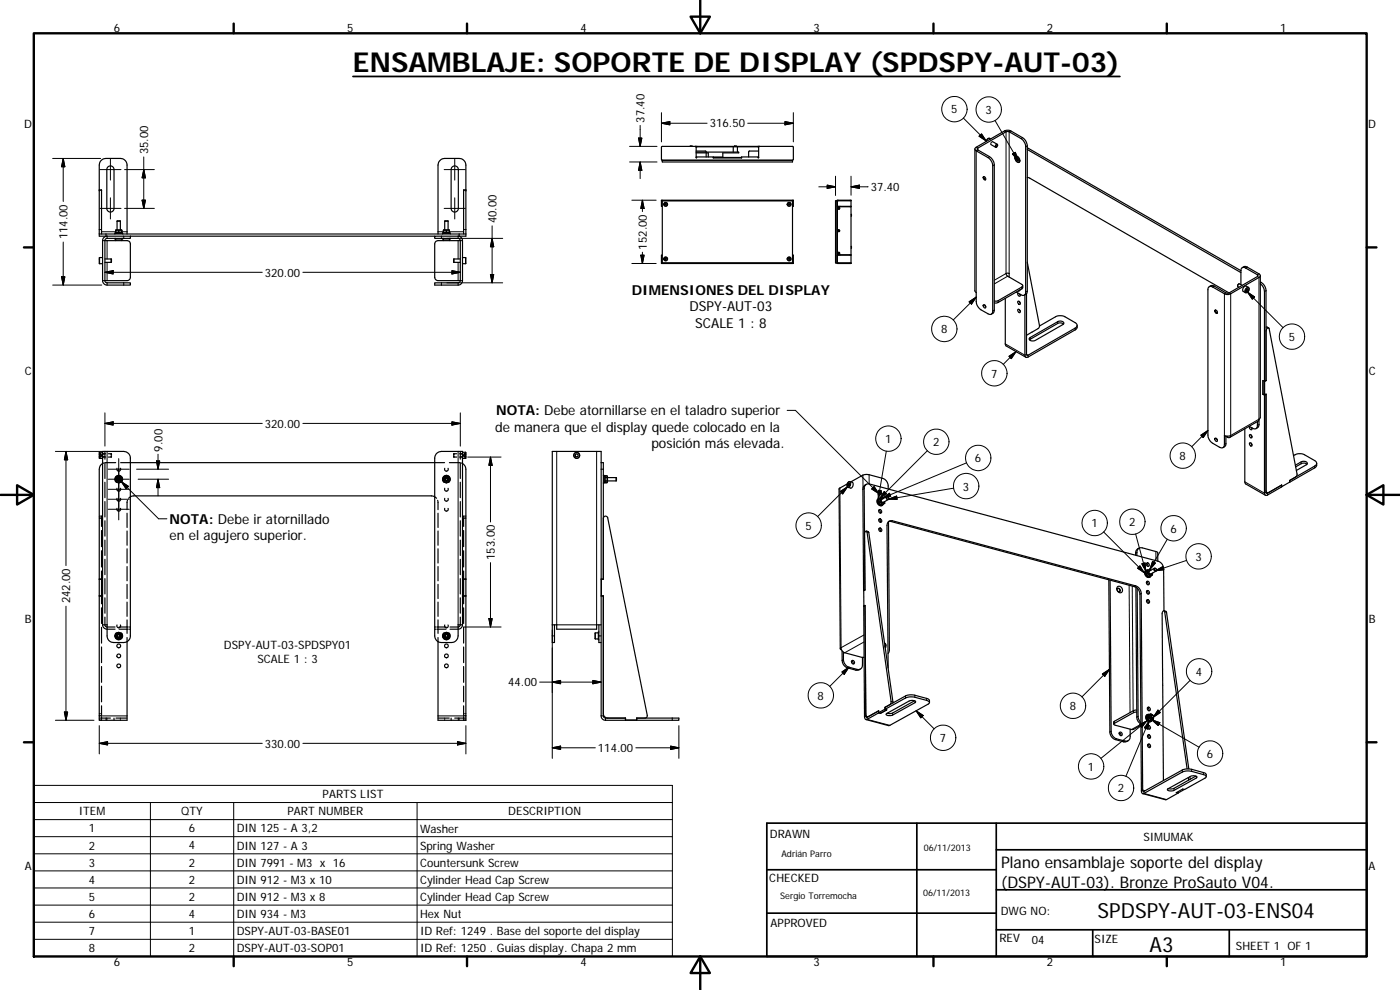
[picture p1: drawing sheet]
<svg xmlns="http://www.w3.org/2000/svg" width="420mm" height="297mm" viewBox="0 0 420 297" stroke-linecap="round" stroke-linejoin="round" font-family="sans-serif">
<g fill="none" stroke="#000" stroke-width=".36">
<path d="M29.8 57h.7v13.2M32.5 50a1.08 1.08 0 0 1 1.1-.1 1.08 1.08 0 0 1 .6 1v11.6a1.08 1.08 0 0 1-1.1 1.1 1.08 1.08 0 0 1-1-1.1v-11.6zM135.6 50.2a1.08 1.08 0 0 1 1.2-.4 1.08 1.08 0 0 1 .8 1.1v11.6a1.08 1.08 0 0 1-1.1 1.1 1.08 1.08 0 0 1-1.1-1.1v-11.6zM139.8 57h-.7v13.2M198.8 48.1h39v.5h-39zM207.2 43.9h.5M208.7 43.9l.2 .3v3.2l.2-.3M208.9 43.9h-10.2l-.2 4 .3 .2h39M208.9 43.9v.1M208.9 43.9h18.8M208.9 47.2h.2M208.9 44h18.8"/>
<path d="M208.9 45.3h2.9l.1 .3M208.9 45.6h12.8v.3h-4.8v1.2h-8M208.9 45.9h3.7v1.2M211.9 45.9v1.2M214.1 47.2h8.5M220.1 44v1.6M220.4 43.9h.5M221.3 44v1.6M227.6 47.2h.1M227.7 43.9h.1M227.7 44h.1M227.7 43.9v.1"/>
<path d="M227.7 45.3h-2.9l-.1 1.8M227.7 47.1h-5.1v.3h-8.5v-.3M227.7 43.9h10.2l.2 3.9-.3 .3M227.9 43.9l-.2 .3v3.2l-.1-.3M292.6 44.7v42.5l.4 .6v2.7a3.2 3.2 0 0 0 1.4 2.4l2.1 1.2a.86 .86 0 0 0 1 .2 .86 .86 0 0 0 .4-1v-43.6a3 3 0 0 0-1.4-2.4l-3.5-2a.56 .56 0 0 1-.4-.6 .56 .56 0 0 1 .4-.5l8.9-5.1 1.4 .2 3.6 2a3 3 0 0 1 1.4 2.5v43.6l-.1 .6-.8 .6M295.1 53a.55 .55 0 0 1 .6 .3 .55 .55 0 0 1-.1 .7 .73 .73 0 0 1-.5-1zM295.2 53a.68 .68 0 0 0 .5 .9l-.5-.9M297.3 41.7a.83 .83 0 0 0-1-.1 .83 .83 0 0 0-.4 .9M297.4 43.4l1.4 .8M297.9 42.5l1.4 .8M299.1 43.5l.1-.1a.33 .33 0 0 1 .1 .5 .33 .33 0 0 1-.5 0zM299.4 43.6v-.2a.41 .41 0 0 0-.6 .2 .41 .41 0 0 0 .2 .6l.1-.1"/>
<path d="M304.7 47.1a.91 .91 0 0 1 1.1 .4 .91 .91 0 0 1-.2 1.2 1.26 1.26 0 0 1-.9-1.6zM304.8 46.9a1.11 1.11 0 0 1 1.1 .6 1.11 1.11 0 0 1-.2 1.2 1.31 1.31 0 0 1-.9-1.8zM305.1 47.9v-.4h.2l.2 .3v.3h-.2M305.1 47.9l.2 .2M305.3 47.7l.2 .2M305.3 47.7l-.2 .2M305.4 47.6l-.1 .1M305.4 47h-.5M305.5 48l-.2 .1M306.1 48.2l-.3 .4M308.3 53.3l.7 .1 59.8 34.5M308.3 44.3l64.1 36.9"/>
<path d="M308.3 44.9l64.1 36.9M29.8 70.2v.7h9.3M29.8 70.2h110M30.8 77.3l-1 .1v1.7h1M31.5 72.2v12M31.5 77.7h1.8M31.5 78.7h1.8M31.5 72.2h6.6l.7 .2 .3 .8v10l-.2 .6-.8 .4h-6.6M32.1 70.9a1.37 1.37 0 0 0-1.3 1.3v12a1.37 1.37 0 0 0 1.3 1.3h7v-.6h-7l-.4-.2-.2-.5M33.3 77.7v1M34.5 70.2v-.2h2.3v.2M34.5 71.5v.2h2.3v-.2"/>
<path d="M34.7 71.5h1.9M34.7 71.7v.5M34.7 69.1h1.9M34.7 69.7l.2 .1M34.7 69.1h.1M34.7 69.6h.9M34.7 69.7h.1M34.7 69.1v.5M34.7 69.1h.9M35.1 66.4v2.6M35.1 66.4h1M35.6 69.1h1"/>
<path d="M35.6 69.6h1M35.6 69.1v.5M36.1 66.4v2.6M36.6 71.7v.5M36.6 69.7l-.2 .1M36.6 69.1h.1M36.6 69.6h.1M36.6 69.1v.5M36.6 70v-.2h-2v.2M38.1 70.2v-20.7a2 2 0 0 0-2-2h-4.3a2 2 0 0 0-2 2v20.7M39.1 70.9v.6h-7l-.4 .2-.2 .5M39.1 70.9h91.4"/>
<path d="M131.5 70.2v-20.7a2.05 2.05 0 0 1 2-2h4.3a2.04 2.04 0 0 1 2 2v20.7M132.8 70.2v-.2h2.3v.2M132.8 71.5v.2h2.3v-.2M133.1 69.6h.9M133.1 69.7h.1M133.1 69.1v.5M133.1 71.7v.5M133.1 69.1h1.8M133.1 69.7l.1 .1M133.1 69.1h.9M133.1 71.5h1.8M133.1 69.1h.1"/>
<path d="M133.5 66.4h1M133.5 66.4v2.6M134 69.1h.9M134 69.6h.9M134 69.1v.5M134.5 66.4v2.6M134.9 69.1h.1M134.9 69.6h.1M134.9 69.1v.5M134.9 71.7v.5M134.9 69.7l-.2 .1M135 70v-.2h-2.1v.2"/>
<path d="M136.2 77.7v1M136.2 77.7h1.9M136.2 78.7h1.9M137.5 70.9a1.34 1.34 0 0 1 1.3 1.3v12a1.34 1.34 0 0 1-1.3 1.3h-7v-.6h7l.4-.2 .2-.5M138.1 72.2h-6.6l-.7 .2-.3 .8v10l.2 .6 .8 .4h6.6M138.1 72.2v12M138.8 77.3l1 .1v1.7h-1M139.8 70.2v.7h-9.3v.6h7l.4 .2 .2 .5M198.5 60.2h.3M198.8 61.9h-.3v-1.8h39.6v1.8h-.3M198.8 76.6h-.3v2.3h.3M198.8 78.9h39"/>
<path d="M198.8 60.2h.1M198.8 78.9h.1M198.8 60.2h39M198.8 60.2v18.7h39M199.6 61.2l.3 .2-.1 .1zM199.6 77.6l.2-.1 .1 .3-.1 .1zM236.7 77.6l.1-.1 .2 .3-.2 .1zM236.7 61.2l.3 .2-.2 .1zM237.8 78.9h.3M237.8 76.6h.3v2.5h-39.6l.3-.2M237.8 60.2h.3M237.8 60.2v18.7"/>
<path d="M250.8 60.2h.5v18.7h-.5zM251.3 60.2h.2M251.3 61.9h4.1M251.3 78.9h.2M251.3 76.6h4.1M251.3 60.2v18.7M251.3 60.2h.1M251.3 76.2l.1 .2h4M251.3 61.9v.2M251.3 76.3v.3M251.4 69.2h.1M251.5 69.2a.27 .27 0 0 1 .4-.2 .27 .27 0 0 1 0 .5 .27 .27 0 0 1-.4-.2l-.1-.1"/>
<path d="M251.5 69.2h.1M251.5 69.2h-.1M251.5 60.2h3.9M251.5 78.9h3.9M251.7 62.4l.1 .2zM251.7 69.2l.1 .1zM251.7 75.9l.1 .2zM252.1 61.9v.1M252.1 76.4v.2M255.3 61.9v.1M255.3 76.4v.2M255.4 61.9v14.7"/>
<path d="M255.4 61.9v-1.8h-4.1v18.8M255.4 76.6v2.5h-4.1l.2-.2M255.4 64.3v.5M255.4 73.9v.5M255.4 62h-3.8l-.3 .3M308.3 78.7l3.7 19.2-.4 .6-3.5 2.1M295.1 91.5a.55 .55 0 0 1 .6 .3 .55 .55 0 0 1-.1 .6 .75 .75 0 0 1-.5-.9zM295.5 91.5l.4 .6M301.7 89.5v13.9l.3 .4 5.9 3.4M302.9 83.2v-1.1a.49 .49 0 0 0-.8-.1 .49 .49 0 0 0 .2 .8l4.5 2.6 .1 .5-7.5 4.4h-1M305 87.6l1.4 .9a.86 .86 0 0 0 1 0 .86 .86 0 0 0 .4-.9v-43.6a3.1 3.1 0 0 0-1.4-2.4l-3.5-2.1h-.7l-8.9 5.1v.3l3.7 2.1a3.1 3.1 0 0 1 1.4 2.5v43.6l-.2 .6-.7 .6M305.4 90.5a.5 .5 0 0 1 .7 .2 .5 .5 0 0 1-.2 .7l-.3-.3z"/>
<path d="M305.5 87.9a.5 .5 0 0 0 0 .7 .5 .5 0 0 0 .7 0l-.1-.3M305.5 92.8h.3a.47 .47 0 0 1 .5 .5 .47 .47 0 0 1-.5 .5l-.4-.6zM305.9 90.4l.3 .6M305.9 92.9l.3 .6M306 88.2l.2 .3M306 87l-.5 .4M306.1 87l-.3 .3M306.9 85.7v.7l-.2 .3-7.3 4.1h-1M307.6 88.5v18.1a.59 .59 0 0 0 .3 .6 .59 .59 0 0 0 .6-.1l14.4-8.3 .3-.5 .1-.7M308.1 88.1l.1 18.5 14.5-8.2a.85 .85 0 0 0 .6-.8 .85 .85 0 0 0-.6-.8l-3.1-1.8a3.2 3.2 0 0 0-2.8 0l-4.8 2.8M319.2 97.2l-.7-.3-.9 .1-8.6 5M364.7 93.1a.54 .54 0 0 1 .6 .3 .54 .54 0 0 1-.2 .6l-.5-.5z"/>
<path d="M364.7 93.1l.5 .9M364.8 93l.1 .7 .4 .3M371.8 85.2l-.4 .6M372.4 81.2a.85 .85 0 0 1 .4-.9 .85 .85 0 0 1 1 .1l3.6 2 .1 .5-8.9 5.1-.7-.1-3.7-2.2h-.6l-.7 .3M372.4 81.2v4.2M372.8 85.6l-.8-.4a.53 .53 0 0 0-.6 .4 .53 .53 0 0 0 .4 .6M372.8 80.3l1.1-.4 3.9 2.3a.56 .56 0 0 1 .4 .5 .56 .56 0 0 1-.4 .5l-8.5 4.9a2.02 2.02 0 0 1-1.8 0l-3.6-2a.87 .87 0 0 0-1-.1 .87 .87 0 0 0-.4 .9v43.6a3.1 3.1 0 0 0 1.4 2.5l2.1 1.2a.88 .88 0 0 0 1.1 .1 .88 .88 0 0 0 .4-.9v-2.7l.9 .2 .9-.2a.6 .6 0 0 1-.2 .6 .6 .6 0 0 1-.7-.1l-.5-.3M374.3 86.7v.2M374.3 86.7h.3v.4l-.3 .3h-.3zM374.3 86.9l-.3 .3 .3 .2M374.3 86.9l.3 .2M378.2 82.7v42.5l-.4 .6"/>
<path d="M378.2 85.1a3.2 3.2 0 0 1 1.3 2.4v60.5a.57 .57 0 0 0 .3 .6 .57 .57 0 0 0 .6-.1l4.2-2.4v-.6l-4.2 2.5-.4-.2v-29.5M378.2 84.6a3.1 3.1 0 0 1 1.8 2.6v27M380 98.2l.8 .2M380 99.3a.59 .59 0 0 1 .2-.7 .59 .59 0 0 1 .7 0l8.4 43.8-.4 .6-1.9 1.2v.5M309 101.4l8.4-4.9a1.08 1.08 0 0 1 1.8 .7l-8.5 4.9a1.04 1.04 0 0 1-1.1 .3 1.04 1.04 0 0 1-.7-.9zM379 118.3l.5 .3M379 118.3l.5 .2M379.5 114.4l-.5-.2v4.1M379.5 114.4h.1M379.9 118.3l-.4 .3M379.9 114.2h.1M380 114.2l-.5 .2"/>
<path d="M380 118.3l-.5 .2M29.8 136.4h.2M29.8 136.1h.2M29.8 137.1h.2M29.8 136.9h.2M30.1 136.4l.2 .1M30.1 136.1h.1M30.1 137.1h.1M30.1 136.9h.1M30.2 136.1l.1 .2M30.2 136.1l.1 .1M30.2 136.9h.1"/>
<path d="M30.3 136.7l-.1 .2M30.3 136.3l-.1 .1M30.3 137l-.1 .1M30.3 136.9l-.1 .2M30.4 136.5v.3M30.8 135.7l-1 .1v1.7h1M30.8 135.4h6.3a2.05 2.05 0 0 1 2 2.1v53.3a2 2 0 0 1-2 2h-2.9a1.97 1.97 0 0 1-2.1-2v-3.3h-1.3zM30.8 136.1h.1M30.8 137h.2M31.1 138.9l-.8 .6-.5 1.3v75.3h8.3v-24.8M31.3 137h.2M31.5 135.4v2.4"/>
<path d="M31.5 138.9v4.7M31.7 136.1l-.9 .1M31.7 137.1l-.9 .1M32.5 136.1h.8M32.5 137.1h.8M33.3 136.1v.4M33.3 136.8v.3M33.3 136.1l.1 .1M33.4 137.1h-.1M33.4 136.2l.1 .3M33.5 136.8l-.1 .3M34.7 138.8h-3.3"/>
<path d="M36.2 138.8h97.2M130.9 136.2l.9-.6 .7-.2h6.3v52.1h-1.3v3.3a2.05 2.05 0 0 1-2 2h-3a2 2 0 0 1-2-2v-53.3zM134.9 138.8h3.2M136.1 136.8l.1 .3M136.2 136.2l-.1 .3M136.2 137.1h.1M136.2 136.8v.3M136.2 136.1v.4M136.2 136.1v.1M136.2 136.1h.9M136.2 137.1h.9M137.9 136.1l.9 .1"/>
<path d="M137.9 137.1h.9M138.1 135.4v2.4M138.1 138.9v4.7M138.1 137h.3M138.5 138.9l1 .9 .3 1v75.3h-8.3v-24.8M138.6 137h.2M138.8 135.7l1 .1v1.7h-1M139.2 136.5v.3M139.3 136.9l.1 .2M139.3 137l.1 .1M139.3 136.7l.1 .2M139.3 136.3l.1 .1"/>
<path d="M139.4 136.9h-.1M139.4 136.4l-.1 .1M139.4 136.1l-.1 .1M139.4 137.1h.1M139.4 136.9h.1M139.4 136.4h.1M139.4 136.1h.1M139.4 136.1l-.1 .2M139.7 137.1h.1M139.7 136.9h.1M139.7 136.4h.1M139.7 136.1h.1"/>
<path d="M172.7 136.4l.4-.3 .4 .3v.5l-.4 .2-.4-.2zM180.4 138.8v-3.4h-14.7v57.4h.7v-5.3M180.4 138.8h.7v35h-.6v5h.6v36l.2 .5 .4 .2h6v.6M180.4 138.8v76a1.3 1.3 0 0 0 1.3 1.3h6M364.7 131.5a.54 .54 0 0 1 .6 .3 .54 .54 0 0 1-.2 .7 .73 .73 0 0 1-.4-1zM365.1 131.6l.3 .5M367.9 130.8v2.8l-.8 .7M373.6 128.7v16.1l.3 .4 5.9 3.4M375 130.4a.54 .54 0 0 1 .7 .3 .54 .54 0 0 1-.2 .7 .7 .7 0 0 1-.5-1zM375 132.9a.55 .55 0 0 1 .7 .3 .55 .55 0 0 1-.2 .7 .75 .75 0 0 1-.5-1zM375 128a.58 .58 0 0 0 .1 .6 .58 .58 0 0 0 .6 .2v-.5M375.4 130.5l.3 .5"/>
<path d="M375.4 132.9l.3 .6M375.5 128.2l.2 .4M377.4 126.5v1.2a.87 .87 0 0 1-.4 .9 .87 .87 0 0 1-1-.1l-1.1-.6M377.8 125.8v1.9l-.2 .5-.7 .4M377.8 125.8l-.3 .6-8.4 4.9M388.2 136.7a3.3 3.3 0 0 1 3.3-.3l3.1 1.8a.87 .87 0 0 1 .6 .8 .87 .87 0 0 1-.6 .8l-7.6 4.4v.5M388.8 139.6l1.9-1.1a1.01 1.01 0 0 1 1.6 .7l-3.2 2M392.2 139.3a1.52 1.52 0 0 0-1.7-.2l-1.7 1M395.1 139v.7l-.3 .6-7.8 4.4M29.8 154.9h.2M30.2 154.9h.3v.2M30.5 155.3v2.6"/>
<path d="M30.5 159.2v4.8M31.5 144.7v4.6M31.5 150.5v4.6M31.5 156.3v4.6M34.6 143.8h.1M34.6 143.9h.1M34.6 143.8a1.04 1.04 0 0 0 .7 1 1.04 1.04 0 0 0 1.2-.4M34.6 143.7h.1M34.6 143.7v.1M34.6 144h.2M34.7 143.8a.92 .92 0 0 0 .6 .9 .92 .92 0 0 0 1.1-.4M34.7 144v.3l.3 .2"/>
<path d="M34.8 143.2a1.05 1.05 0 0 1 1.5-.2 1.05 1.05 0 0 1 0 1.6 1.05 1.05 0 0 1-1.5-.2M34.9 143.9h.2M34.9 143.8h.2M34.9 143.7h.2M34.9 144h.2M35 144.7a1.16 1.16 0 0 1-.2-1.7 1.16 1.16 0 0 1 1.7 0 1.16 1.16 0 0 1-.2 1.7M35 143.1l-.3 .2v.3M35.1 152.5a.56 .56 0 0 0 .5 .9 .56 .56 0 0 0 .5-.9M35.1 140.5a.58 .58 0 0 0 .5 .9 .58 .58 0 0 0 .5-.9M35.1 146.5a.58 .58 0 0 0 .5 .9 .58 .58 0 0 0 .5-.9M35.1 149.5a.57 .57 0 0 0 .5 .9 .57 .57 0 0 0 .5-.9M35.2 144a.5 .5 0 0 1 .4-.7 .5 .5 0 0 1 .5 .7"/>
<path d="M35.3 143.6v.4l.3 .2 .4-.2v-.4M35.3 143.6a.41 .41 0 0 0 .3 .6 .41 .41 0 0 0 .4-.6M35.4 143.4a.39 .39 0 0 1 .6 .4 .39 .39 0 0 1-.6 .3M35.9 143.4a.49 .49 0 0 0-.8 .4 .49 .49 0 0 0 .8 .4M36 142.9l-.4-.2-.3 .2M36 144.7l-.4 .1-.3-.1M36 143.6l-.4-.2-.3 .2M36.1 143.5a.52 .52 0 0 1-.5 .8 .52 .52 0 0 1-.4-.8M36.2 143.1l.4 .2v.3M36.3 144.2a.75 .75 0 0 0-.7-1.2 .75 .75 0 0 0-.6 1.2M36.4 143.3a.92 .92 0 0 0-1.1-.4 .92 .92 0 0 0-.6 .9M36.5 143.2a1.04 1.04 0 0 0-1.2-.4 1.04 1.04 0 0 0-.7 .9"/>
<path d="M36.6 144v.3l-.4 .2M38.1 154v4.3M38.1 159.3v4.3M38.3 150.1l-.2 2.8M38.6 149.5l.8-.6 .7-.1h89.4l.7 .1 .8 .6M131.3 150.1l.2 2.8M131.5 154v4.3M131.5 159.3v4.3M132.9 143.8a1.04 1.04 0 0 0 .8 1 1.04 1.04 0 0 0 1.1-.4M132.9 143.7h.2M132.9 143.7v.1M132.9 143.9h.2"/>
<path d="M132.9 143.8h.2M133 144h.1M133.1 143.8a.91 .91 0 0 0 .6 .9 .91 .91 0 0 0 1-.4M133.1 144v.3l.3 .2M133.1 143.2a1.05 1.05 0 0 1 1.6-.2 1.05 1.05 0 0 1 0 1.6 1.05 1.05 0 0 1-1.6-.2M133.3 143.7h.1M133.3 143.8h.1M133.3 143.9h.1M133.3 144.7a1.16 1.16 0 0 1-.2-1.7 1.16 1.16 0 0 1 1.7 0 1.16 1.16 0 0 1-.1 1.7M133.3 144h.1M133.4 143.1l-.3 .2v.3M133.5 149.5a.56 .56 0 0 0 .5 .9 .56 .56 0 0 0 .5-.9"/>
<path d="M133.5 140.5a.57 .57 0 0 0 .5 .9 .57 .57 0 0 0 .5-.9M133.5 146.5a.57 .57 0 0 0 .5 .9 .57 .57 0 0 0 .5-.9M133.5 152.5a.56 .56 0 0 0 .5 .9 .56 .56 0 0 0 .5-.9M133.6 144a.49 .49 0 0 1 .4-.7 .49 .49 0 0 1 .4 .7M133.6 143.6a.42 .42 0 0 0 .4 .6 .42 .42 0 0 0 .3-.6M133.6 143.6v.4l.4 .2 .3-.2v-.4M133.8 143.4a.41 .41 0 0 1 .6 .4 .41 .41 0 0 1-.6 .3M134.2 143.4a.5 .5 0 0 0-.7 .4 .5 .5 0 0 0 .7 .4M134.3 144.7l-.3 .1-.3-.1M134.3 142.9l-.3-.2-.3 .2M134.3 143.6l-.3-.2-.4 .2M134.4 143.5a.53 .53 0 0 1-.4 .8 .53 .53 0 0 1-.5-.8"/>
<path d="M134.6 143.1l.3 .2v.3M134.6 144.2a.74 .74 0 0 0-.6-1.2 .74 .74 0 0 0-.7 1.2M134.7 143.3a.91 .91 0 0 0-1-.4 .91 .91 0 0 0-.6 .9M134.8 143.2a1.04 1.04 0 0 0-1.1-.4 1.04 1.04 0 0 0-.8 .9M134.9 144v.3l-.3 .2M138.1 144.7v4.6M138.1 150.5v4.6M138.1 156.3v4.6M139.1 155.3v2.6M139.1 159.2v4.8M139.4 154.9h-.3v.2M139.6 154.9h.2"/>
<path d="M181.1 155.5a.66 .66 0 0 1 .6-.6 .66 .66 0 0 1 .7 .5l11.9 59.3-.2 .5-.5 .3M181.1 142.6h.1v2.3h-.1M181.2 142.8h.3v2h-.3M181.5 144.5l.2 .3M181.7 143.3h.4M181.7 144.3h.4M181.7 142.7h.4M181.7 144.8h.4M181.7 142.7l-.2 .3M181.7 144.3v.5M181.7 143.3v1M181.7 142.7v.6"/>
<path d="M182.1 142.7l.2 .3v1.5l-.2 .3M182.1 142.7v.6M182.1 143.3v1M182.1 144.3v.5M182.3 143.3h2.6M182.3 144.3h2.6M184.9 143.3v1M254.3 145.2l-2.5 1.5 .4 47.9M254.5 145.3l.3 .1M254.5 145.7l.2 .1M254.7 144.9l.2 .1 .1 .4-.3 .4-.2-.1zM254.8 145.4l.1 .2"/>
<path d="M255 145.2l-.2 .2M255.4 144.6l4.2-2.2h1.2l4.1 1.1a2.68 2.68 0 0 1 1.7 3.2M260 145.3l-.7 .5-.3 .8 .2 30.6M260 159.3l.6 .2 .1 .3 7.3 51.1M263.5 149.7l.7-.2a.96 .96 0 0 0-.5 1.4 .96 .96 0 0 0 1.4 .3 1.01 1.01 0 0 1-1.2 .4 1.01 1.01 0 0 1-.6-1.1zM263.7 149.6a1.18 1.18 0 0 0-.3 1.5 1.18 1.18 0 0 0 1.4 .5M263.7 147.6l.4 .4v.4M263.7 153.1l.4 .3 .1 .6M263.7 155.9l.5 .4v.4M263.7 150.8l.8 .6M263.8 158.6l.4 .4v.5M263.8 155.8a.5 .5 0 0 1 .8 .2 .5 .5 0 0 1-.6 .7l-.3-.5z"/>
<path d="M263.9 149.6a1.04 1.04 0 0 0-.3 1.4 1.04 1.04 0 0 0 1.3 .4M264 150.6l.7 .7M264 149.6v1M264 149.6l-.3 .2v1M264 150.6l-.3 .2M264.7 151.3l-.2 .1M265 149.6a.62 .62 0 0 0-.7 .9 .62 .62 0 0 0 1.1 0M265 149.6l-.3-.2-.7 .2M265.5 151l-.8 .3M265.5 151l-1 .4M265.5 150.5v.5M266.1 149l-1.5 .8a.5 .5 0 0 0-.1 .7 .5 .5 0 0 0 .6 .2"/>
<path d="M266.6 149.9l-1.5 .8M266.6 156.5l.3 38.7-.4 .9M266.7 156.5h.8l73 19.5a2.47 2.47 0 0 1 1.6 2.3l.5 59a.59 .59 0 0 0 0 .6 .59 .59 0 0 0 .7 .2l12-6.6 1.7-.2 4.2 1.1a.58 .58 0 0 1 .7 .3 .58 .58 0 0 1-.3 .8l-6.1 3.4-.5-.2-2 1.1 .6 .1M380 147.6l.2 .2M384.6 146h.1M384.7 146v-.5l-3.8 2.2a.58 .58 0 0 1-.7 .1 .58 .58 0 0 1-.2-.6M387 144.7l-2.3 1.3M29.8 178.8h.7M30.5 171.3v2.5h-.7h.7v5M30.5 165.2v4.9M30.5 178.8v2.4M31.5 162.1v4.6"/>
<path d="M31.5 167.8v4.6M31.5 173.6v4.6M31.5 179.4v4.6M38.1 164.7v4.2M38.1 170v4.3M38.1 175.3v4.3M131.5 164.7v4.2M131.5 170v4.3M131.5 175.3v4.3M138.1 162.1v4.6M138.1 167.8v4.6M138.1 173.6v4.6"/>
<path d="M138.1 179.4v4.6M139.1 173.8h.7M139.1 165.2v4.9M139.1 171.3v9.9M139.1 178.8h.7M180.4 178.8h.7M259.2 177.2h.1M259.2 177.2l.4-.2-.3-30.4a1.27 1.27 0 0 1 1.7-1.4l86.6 23.2a2.33 2.33 0 0 1 1.6 2.3l.1 12.6 .7 .2 .1 .2 6.7 47M259.2 177.2l.1 4.6 .3-.1M259.2 177.2l.4-.2-.2-16.8a.52 .52 0 0 1 .2-.6 .52 .52 0 0 1 .6-.1l7.3 51.2-.3 .6-1.6 .9v.6M332.8 173.9l.3 45.7a2.43 2.43 0 0 0 1.6 2.3l2.8 .7 1-.3M333.2 174.1l.3 45.3a2.46 2.46 0 0 0 1.6 2.3l2.5 .6a1.23 1.23 0 0 0 1.6-1.4v-2.1"/>
<path d="M335.4 176.1a1.01 1.01 0 0 1 1.3 .4 1.01 1.01 0 0 1-.4 1.4 1.2 1.2 0 0 1-.9-1.8zM335.4 176.6a.61 .61 0 0 1 .6 .3 .61 .61 0 0 1 0 .6M340.9 176.2l.3 39a2.4 2.4 0 0 0 1.2 2M341.2 166.7v-.9a1.26 1.26 0 0 1 1.6-1.4l4.6 1.3 .1 2.7M341.3 176.5l.3 38.4 .2 1 .6 .8M341.9 164.5a1.63 1.63 0 0 0-1.1 2.1M344 171.1a1.19 1.19 0 0 0-.3 1.5 1.19 1.19 0 0 0 1.4 .5M344 169.1l.5 .4v.4M344.1 174.6l.4 .3v.6M344.1 169a.49 .49 0 0 1 .8 .2 .49 .49 0 0 1-.6 .7l-.3-.5zM344.1 172.3l.7 .6M344.1 177.4l.4 .2 .1 .6"/>
<path d="M344.2 171.1a1.04 1.04 0 0 0-.3 1.4 1.04 1.04 0 0 0 1.3 .4M344.3 172.1l.8 .7M344.3 171.1v1M344.3 171.1l-.2 .2v1M344.3 172.1l-.2 .2M344.6 171a1.08 1.08 0 0 0-1 1.1 1.08 1.08 0 0 0 .9 1.1l.6-.1 .4-.4a.96 .96 0 0 1-1.4-.3 .96 .96 0 0 1 .4-1.3M345.1 172.8l-.3 .1M345.3 171.1a.62 .62 0 0 0-.7 .5 .62 .62 0 0 0 .4 .7 .62 .62 0 0 0 .8-.3M345.4 171.1l-.3-.2-.8 .2M345.9 172.5l-.8 .3M345.9 172.5l-1.1 .4M345.9 172v.5"/>
<path d="M346.4 170.5l-1.4 .8a.51 .51 0 0 0-.1 .7 .51 .51 0 0 0 .5 .2l1.5-.8M30.5 182.4v4.7M30.5 188.2v4.8M30.5 194.1v4.7M30.5 200v4.7M30.8 187.5a1.34 1.34 0 0 0 1.3 1.3h2.4M31.5 185.2v2.4l.2 .3 .4 .2h2.4M34.6 190.8h.1M34.6 190.8a1.04 1.04 0 0 0 .7 1 1.04 1.04 0 0 0 1.2-.4M34.6 191h.2M34.7 191v.3l.3 .2M34.9 190.9h.2"/>
<path d="M34.9 190.8h.2M34.9 191h.2M35 190.1l-.3 .2v.3M35.3 190.6a.4 .4 0 0 0 .3 .6 .4 .4 0 0 0 .4-.6M35.3 190.4l.3-.1-.5 .4 .1 .4zM35.3 189.9l.3-.2 .4 .2M35.3 191.7l.3 .1 .4-.1M35.4 190.4h.5l.2 .4-.2 .4h-.5l-.2-.4zM35.6 190.3l.5 .2v.6v-.6zM35.7 188.1h2.4M35.7 188.8h2.4M36 191a.39 .39 0 0 0-.4-.6 .39 .39 0 0 0-.3 .6"/>
<path d="M36.1 190.5a.53 .53 0 0 1-.5 .8 .53 .53 0 0 1-.4-.8M36.1 187.5a.57 .57 0 0 1-.5 .9 .57 .57 0 0 1-.5-.9M36.2 191.5a.92 .92 0 0 0 .1-1.3 .92 .92 0 0 0-1.3 0 .92 .92 0 0 0 .1 1.3M36.2 190.1l.4 .2v.3M36.3 191.2a.75 .75 0 0 0-.7-1.2 .75 .75 0 0 0-.6 1.2M36.3 189.9a1.16 1.16 0 0 1 .2 1.7 1.16 1.16 0 0 1-1.7 0 1.16 1.16 0 0 1 .2-1.7M36.5 190.2a1.04 1.04 0 0 0-1.2-.4 1.04 1.04 0 0 0-.7 1M36.6 191v.3l-.4 .2M38.1 188.1h.4M38.1 188.8h.4M38.1 180.7v4.2M38.1 186v2.1"/>
<path d="M38.1 188.8v1.2M38.8 188.1h.3M38.8 188.8h.3M130.5 188.1h.3M130.5 188.8h.3M131.1 188.1h.4M131.1 188.8h.4M131.5 180.7v4.2M131.5 186v2.1M131.5 188.8v1.2M131.5 188.1h2.4M131.5 188.8h2.4"/>
<path d="M132.9 190.8a1.04 1.04 0 0 0 .8 1 1.04 1.04 0 0 0 1.1-.4M132.9 190.8h.1M132.9 190.8h.2M132.9 190.9h.2M133 191h.1M133.1 191v.3l.3 .2M133.3 190.8h.1M133.3 191h.1M133.4 190.1l-.3 .2v.3M133.6 190.6a.41 .41 0 0 0 .4 .6 .41 .41 0 0 0 .3-.6M133.6 190.4l.4-.1-.5 .4 .1 .4zM133.7 191.7l.3 .1 .3-.1"/>
<path d="M133.7 189.9l.3-.2 .3 .2M133.7 190.4h.5l.3 .4-.3 .4h-.5l-.2-.4zM134 190.3l.4 .2v.6v-.6zM134.3 191a.39 .39 0 0 0-.3-.6 .39 .39 0 0 0-.4 .6M134.4 190.5a.54 .54 0 0 1-.4 .8 .54 .54 0 0 1-.5-.8M134.5 187.5a.56 .56 0 0 1-.5 .9 .56 .56 0 0 1-.5-.9M134.5 191.5a.91 .91 0 0 0 .2-1.3 .91 .91 0 0 0-1.4 0 .91 .91 0 0 0 .1 1.3M134.6 190.1l.3 .2v.3M134.6 191.2a.74 .74 0 0 0-.6-1.2 .74 .74 0 0 0-.7 1.2M134.7 189.9a1.16 1.16 0 0 1 .1 1.7 1.16 1.16 0 0 1-1.7 0 1.16 1.16 0 0 1 .2-1.7M134.8 190.2a1.04 1.04 0 0 0-1.1-.4 1.04 1.04 0 0 0-.8 1M134.9 191v.3l-.3 .2"/>
<path d="M138.1 185.2v2.3l-.2 .4-.4 .2h-2.4M138.8 187.5a1.3 1.3 0 0 1-1.3 1.3h-2.4M139.1 182.4v4.7M139.1 188.2v4.8M139.1 194.1v4.7M139.1 200v4.7M165.7 187.5h1.4v1.3h12v-1.3h1.3M179.6 189.9l-1 .1v1.7h1M179.7 189.6h-.1v2.4h.1M179.7 187.5v5.3h.7M252.6 195l-.4-.3 .2-.4a1.57 1.57 0 0 0 1.1 1.6l5.1 1.3h.7M252.7 195.3v2.8a2.43 2.43 0 0 0 1.7 2.3l2.7 .7 1.1-.4"/>
<path d="M253.1 195.7v2.2a2.6 2.6 0 0 0 1.7 2.3l2.4 .7a1.25 1.25 0 0 0 1.6-1.5v-2.2M255.6 198.4l.4 .2v.6M259.3 181.8v.1M259.6 181.7l-.4 .2 .2 33.1a.61 .61 0 0 0 .2 .7 .61 .61 0 0 0 .6 .1l3.5-1.9M259.6 181.7l.3 33.3 .2 .3 3.6-2M265.6 193.8a.41 .41 0 0 0 .2-.5 .41 .41 0 0 0-.3-.3 .49 .49 0 0 1 .4 .4 .49 .49 0 0 1-.3 .5h.1M265.8 193.8l-.1 .3M265.9 193.6l-.1 .7M344.1 180.1l.5 .4v.5M29.8 216h.2M29.8 215.5h3.3M30.5 215.9l-.3 .1"/>
<path d="M30.5 215v.7M30.5 211.8v2.8M30.5 205.9v4.7M32.1 215.5v.2M32.1 215.9v.2M34.2 215.5v.2M34.2 215.9v.2M34.8 215.5h3.3M131.5 215.5h3.3M135.4 215.5v.2M135.4 215.9v.2M136.5 215.5h3.3"/>
<path d="M137.6 215.5v.2M137.6 215.9v.2M139.1 211.8v2.8M139.1 215v.7M139.1 205.9v4.7M139.1 215.9v.2M181.1 214.1a1.38 1.38 0 0 0 1.3 1.4M191.1 216.1h12.6v-.6h-12.6v.6h-3.4M259.8 214.2a.61 .61 0 0 0 .2 .7 .61 .61 0 0 0 .6 .1M260.3 215.1h.1M263.7 213.9l.5 .2M263.7 213.3v.6"/>
<path d="M263.7 213.8l.6 .2M263.7 213.3v.5M264.2 214v.1M265.6 212.8l-1.9 1M265.6 212.8l7-3.6 1.7-.1 3.8 1a.6 .6 0 0 1 .7 .4 .6 .6 0 0 1-.2 .7l-11.7 6.5-7-1.8M266 214.2l6.8-3.9 .9-.2a.69 .69 0 0 1 1 .6l-6.8 3.8-.8 .2a.69 .69 0 0 1-1.1-.5zM266.1 212.9l-1.8 1.1M266.5 200.4l-.3-42.8a1.31 1.31 0 0 1 1.6-1.3l73 19.5a2.46 2.46 0 0 1 1.7 2.3l.5 59.2 .3 .1 12-6.6h2.3l3.8 1.1 .6 .4v.7M266.6 213.8v.3M274.5 210.3l-6.8 3.7h-1.5M278.9 210.8l-.1-.9-.5-.3-4-1.1-2 .1-6.7 3.6 .1 .6 .5 .2-2 1.1M335.9 219.9l.5 .4v.4"/>
<path d="M341.2 213.7l-1 .1-6 3.5 .5 .3 5.1 1.3 2.6-1.3M341.2 213l-.9 .1-6 3.4-.1 .8M344.3 214.4a1.18 1.18 0 0 0-.3 1.5 1.18 1.18 0 0 0 1.5 .6M344.3 212.4l.4 .2 .1 .7M344.4 215.6l.8 .6M344.4 217.9l.4 .4 .1 .5M344.5 217.7a.51 .51 0 0 1 .8 .5 .51 .51 0 0 1-.8 .4l-.2-.5zM344.5 214.4a1.03 1.03 0 0 0-.3 1.4 1.03 1.03 0 0 0 1.3 .4M344.6 214.4l-.2 .2v1M344.6 215.4l-.2 .2M344.6 215.4l.8 .7M344.6 214.4a.79 .79 0 0 1 1.2 .1"/>
<path d="M344.6 214.4v1M345.4 216.1l-.2 .1M345.5 214.5l-.2 .2a.52 .52 0 0 0-.1 .6 .52 .52 0 0 0 .5 .2l.3-.2M345.6 214.4a.65 .65 0 0 0-.6 1 .65 .65 0 0 0 1.1 .1v-.2M345.8 216a.96 .96 0 0 1-1.5-.3 .96 .96 0 0 1 .6-1.4 1.1 1.1 0 0 0-1 1.2 1.1 1.1 0 0 0 1.1 1l.6-.2 .2-.3M346.1 215.8l-.7 .3M346.1 215.8l-.9 .4M346.2 215.1l-.1 .7M344.4 220.7l.4 .2 .1 .6M344.4 223.5l.4 .2 .1 .6M350.4 236.8l7-3.9 .7-.2a.71 .71 0 0 1 1 .6l-6.8 3.9-.8 .1a.71 .71 0 0 1-1.1-.5zM353.1 237.8l.5 .1"/>
<path d="M353.6 238l-3.7 2-6.9-1.9M355.4 236.9l-1.8 1M356.3 230.7l-6.8-47.3a.44 .44 0 0 0-.6 0 .44 .44 0 0 0-.1 .5l.4 50.3M356.6 233.3l.1 .8M357.1 233l.1 .8M358.9 232.9l-6.6 3.6-1.6 .1"/>
<circle cx="199.8" cy="77.7" r=".59"/>
<circle cx="199.8" cy="61.3" r=".6"/>
<circle cx="199.8" cy="61.3" r=".48"/>
<circle cx="199.8" cy="77.7" r=".48"/>
<circle cx="236.8" cy="77.7" r=".59"/>
<circle cx="236.8" cy="61.3" r=".6"/>
<circle cx="236.8" cy="61.3" r=".48"/>
<circle cx="236.8" cy="77.7" r=".48"/>
<circle cx="251.7" cy="69.2" r=".24"/>
<circle cx="251.7" cy="76" r=".23"/>
<circle cx="251.7" cy="76" r=".27"/>
<circle cx="251.7" cy="62.5" r=".27"/>
<circle cx="251.7" cy="62.5" r=".25"/>
<circle cx="373.9" cy="86.8" r=".98"/>
<circle cx="173.1" cy="136.6" r=".91"/>
<circle cx="35.6" cy="143.8" r=".57"/>
<circle cx="134" cy="143.8" r=".56"/>
<circle cx="255.2" cy="145.5" r=".98"/>
<circle cx="264.2" cy="147.9" r=".49"/>
<circle cx="264.2" cy="153.4" r=".5"/>
<circle cx="264.2" cy="158.9" r=".49"/>
<circle cx="266.3" cy="149.4" r=".44"/>
<circle cx="266.4" cy="149.4" r=".36"/>
<circle cx="335.8" cy="177" r=".5"/>
<circle cx="344.5" cy="174.9" r=".49"/>
<circle cx="344.6" cy="177.7" r=".49"/>
<circle cx="346.7" cy="170.9" r=".45"/>
<circle cx="346.8" cy="170.9" r=".36"/>
<circle cx="35.6" cy="199.8" r=".57"/>
<circle cx="35.6" cy="193.8" r=".57"/>
<circle cx="35.6" cy="196.8" r=".57"/>
<circle cx="35.6" cy="190.8" r=".57"/>
<circle cx="134" cy="196.8" r=".56"/>
<circle cx="134" cy="199.8" r=".56"/>
<circle cx="134" cy="193.8" r=".56"/>
<circle cx="134" cy="190.8" r=".56"/>
<circle cx="256" cy="198.7" r=".52"/>
<circle cx="344.6" cy="180.4" r=".49"/>
<circle cx="344.8" cy="212.7" r=".5"/>
<circle cx="345.7" cy="214.9" r=".46"/>
<circle cx="345.9" cy="214.9" r=".35"/>
<circle cx="336.4" cy="220.2" r=".52"/>
<circle cx="344.9" cy="221" r=".49"/>
<circle cx="344.9" cy="223.7" r=".48"/>
</g>
<g fill="none" stroke="#000" stroke-width=".3">
<path d="M192.1 37.6v6.3M198.5 33.8v8.8M198.5 37l2.5-.5v1zM198.5 37h13.7M224.4 37h13.7M235.6 36.5l2.5 .5-2.5 .5zM238.1 33.8v8.8M289.1 35.4l6.9 6.9M298.6 36.2l6.9 11.9M301.5 39.3l.4 .2v42.6l-3.5 2M303.3 39.3l-.4 .2v42.6M15.8 47.5h14.4"/>
<path d="M19 47.5v13M19 47.5l.5 2.5h-1zM29.8 57h.7M30 50.9h6.3M33.1 47.7v6.3M33.1 59.4v6.3M37.4 50.9h8.9M43.1 47.1v15.4M43.1 50.9l.6 2.5h-1.1zM133.3 50.9h6.3M136.5 47.7v6.3M136.5 59.4v6.3"/>
<path d="M139.1 57h.7M188.9 48.6h8.3M188.9 43.9h8.3M191.6 41.4h1l-.5 2.5zM192.1 48.6v5M192.1 48.6l.5 2.5h-1zM245.7 56h5.1M248.3 55.5l2.5 .5-2.5 .5zM250.8 52.9v5.8M255.4 52.9v5.7M255.4 56l2.5-.5v1zM255.4 56h5.1"/>
<path d="M293 44.2l.4 .2v.6l-.4 .3v42.5M293.8 40.9l.8-.7 1.4 2.1zM297 47l-.5 .3M297 41.5a.97 .97 0 0 0-1 .9M297.9 42.5a.6 .6 0 0 0-.5 .9M298.4 49.5l-.5 .2M303.9 46.2l.8-.5 .8 2.4zM306.9 41.3l-.5 .3M308.3 43.8l-.5 .2M19 72.6v12.9M29.8 68.9h.7M29.9 77.3v1.8"/>
<path d="M30 62.5h6.3M30.5 69.5h4.2M30.8 72.2h.7M31.8 70.2v.7M32.1 70.9v.6M32.1 72.2v5.5M32.1 78.7v5.5M36.6 69.5h1.5M37.1 70.9v.6M37.4 62.5h8.9M42.6 60h1.1l-.6 2.5zM131.5 69.5h1.6"/>
<path d="M132.5 70.9v.6M133.3 62.5h6.3M134.1 71.5h16.8M134.9 69.5h4.2M137.5 70.9v.6M137.5 72.2v5.5M137.5 78.7v5.5M137.8 70.2v.7M138.1 72.2h.7M139.1 68.9h.7M139.7 77.3v1.8M147.7 67.8v17.1"/>
<path d="M147.7 71.5l.5 2.5h-1zM189.6 60.1h7.3M189.6 79.1h7.3M192.3 76.6h1l-.5 2.5zM192.8 60.1v3.4M192.8 75.7v3.4M192.8 60.1l.5 2.4h-1zM15.8 85.5h14.7M18.5 83h1l-.5 2.5zM30.8 84.2h.7M31.5 81.7l2.5-.5v1zM32.1 84.9v.6"/>
<path d="M37.1 84.9v.6M78.7 81.7h-47.2M90.9 81.7h47.2M132.5 84.9v.6M134.1 84.9h16.8M135.6 81.2l2.5 .5-2.5 .5zM137.5 84.9v.6M138.1 84.2h.7M147.2 82.4h1l-.5 2.5zM290.8 90.6l2.2-1.5-1.4 2.1zM293 89.1l-6.9 6.9M298.4 93.1l-.5 .2"/>
<path d="M299.6 90.2v.5M302.4 82.9l-4 2.3M306.7 86.1v.6M308.3 87.4l-.5 .2M317.4 96.5v.5M322.7 98.4v.6M364.4 85.8l-.5 .3M367.9 87.9l-.4 .2v42.6M374 86.6a.49 .49 0 0 1 .8-.2 .49 .49 0 0 1-.1 .8 .53 .53 0 0 1-.4 .6 .53 .53 0 0 1-.6-.4zM374.3 80.1l-.5 .3M374.4 87.7l2.1 1.4-.7 .7zM374.4 87.7l10.7 10.6"/>
<path d="M374.7 86.2a1.04 1.04 0 0 0-1 1.6M377.8 82.2l-.4 .2v.6l.4 .2v42.6l-8.5 4.9v-42.6l-.4-.2M378.5 84.8l-.3 .1M380 87.2l-.5 .3M301.7 103.2l5.9 3.4 .5-.3 .4 .3v.5M302.8 106.9l2.1-1.4-1.4 2.1zM304.9 105.5l-3.8 3.8M309.2 101.3v.5M16.6 135.4h13.9M19.8 135.4v34.3M19.8 135.4l.5 2.6h-1zM29.9 135.7v1.8"/>
<path d="M30.8 136.8v.3M30.8 136.1v.4M31.5 127l2.5-.4v1zM31.5 123.9v10M31.5 127h47.2M32.1 135.4v52.1M35.6 137.6v18.4M47 138.3h.9l-.5 2.5zM47.4 136.3v4.5M90.9 127h47.2M135.6 126.6l2.5 .4-2.5 .6zM137.5 135.4v52.1"/>
<path d="M138.1 123.9v10M138.8 136.1v.4M138.8 136.8v.3M139.7 135.7v1.8M140.4 137.1h10M147.2 137.1v19.5M147.2 137.1l.5 2.5h-1zM179.1 135.4v52.1h-12v-52.1M236.2 123.1h2.5l24.3 24.2M266 135.4l-2 11.6M278.3 135.2l-12.8 12.9M290.1 138.9l-24.1 10"/>
<path d="M360.4 130.6l2.1-1.4-1.4 2.1zM362.5 129.2l-4.8 4.8M367.9 133.1l-.4 .3M368.4 130.9v.3M377.8 127.4l-.4 .3M390.5 138.6v.5M394.6 139.8v.6M29.8 155.4h.2M29.8 155.5h.2M30.2 155.4h.3M30.2 155.5h.3M32.5 140.8h6.3"/>
<path d="M32.5 146.8h6.3M32.5 143.8h6.3M32.5 149.8h6.3M32.5 152.8h6.3M36.4 144.5l2.1 1.4-.7 .7zM36.4 144.5l2.2 2.2M38.8 146.9l8.8 8.8h2.5M41 140.8h9.6M41.5 143.8h9.1M47.4 143.8v5M47.4 143.8l.5 2.5h-.9zM139.1 155.5h.3"/>
<path d="M139.1 155.4h.3M139.6 155.5h.2M139.6 155.4h.2M180.4 140.8h.7M252.1 146.4l.3 47.9 6.9-3.8M252.2 147.5l2.1-1.4-1.4 2.1zM254.3 146.1l-8.9 8.9M254.6 144.7l.1-.1a.8 .8 0 0 1 .4 .8 .8 .8 0 0 1-.7 .7 1.13 1.13 0 0 1 .2-1.4zM255 144.5a1.08 1.08 0 0 1-.4 1.7M259 142.6v3.8M259.3 146.6l-.3 .2M260.2 159.7l.5 .1"/>
<path d="M260.8 142.4v2.8M263.1 147.1l-.8-1.1-.7 .7 1.3 .9M263.5 148.1l.1 .5M263.6 149.1v.5l.1-.4M263.7 149.2l-.1 .4M263.9 147.8l-.1 .5M264.2 147.2l.3 .1-.2 .6M264.6 149.8a.53 .53 0 0 0-.1 .7 .53 .53 0 0 0 .6 .2M264.8 149l-.1 .1M265.8 147.9l-.4-.4-.6 .8M266.2 148.5l.7-.5 .3 .7M266.7 149.8l2.4-1 .1 1z"/>
<path d="M266.7 149l-1 .2M267.8 156.3l-.3 .2M286.2 146.5l-19.5 3.3M331.2 159.6l11.5 11.5M373.6 144.6l5.9 3.4 .5-.3 .4 .3v.5M147.2 168.8v19.3M338.9 175.6l.2 38.2M339.8 175.8l.3 37.5M340.8 160.2l2.8 10.4M340.8 175.8l-.3 .2M341.2 165.8l-.4 .2M342.5 178.1l-.4 .2"/>
<path d="M342.5 170.4l-.4-.6-.7 .7 1.4 .9M343.1 171.5l.4 .4M343.2 170.2l-.5-1 1-.3 .1 1.9M343.2 171.5l.3 .4-.5-.3M345 171.3a.51 .51 0 0 0-.1 .7 .51 .51 0 0 0 .5 .2M345.9 168.4l.9 .5-1.7 2zM346.7 171.3l2.3-1.3 .3 1zM346.9 165.5v2.7M350.3 161.8l-5.2 9.1M356.1 168.1l-9.4 3.2M19.8 181.9v34.2M34.9 190.4a.81 .81 0 0 0 .7 1.2 .81 .81 0 0 0 .7-1.2"/>
<path d="M36.1 190.5a.53 .53 0 0 1-.5 .8 .53 .53 0 0 1-.4-.8M38.1 188.1v.2M38.1 188.6v.2M131.5 188.1v.2M131.5 188.6v.2M133.3 190.4a.81 .81 0 0 0 .7 1.2 .81 .81 0 0 0 .7-1.2M134.4 190.5a.54 .54 0 0 1-.4 .8 .54 .54 0 0 1-.5-.8M139.1 188.1h11.3M146.7 185.6h1l-.5 2.5zM165.7 190.8h.7M165.7 189.1v38.4M178.7 189.9v1.8"/>
<path d="M179.7 190.8h.7M253.1 197.9l-.4 .2M259.3 181.8v.1M259.3 192.6l-5.8 3.3M349.5 183.6l.6 .1M16.6 216.1h11.6M19.3 213.6h1l-.5 2.5zM29.8 217.7v8.5M29.8 214.1h.2M29.8 214.8h8.3M29.8 214.7h.2M30.2 214.1h.3"/>
<path d="M30.2 214.7h.3M31.8 215.5v.2M31.8 215.9v.2M36.1 215.5v.2M36.1 215.9v.2M131.5 214.8h8.3M133.5 215.5v.2M133.5 215.9v.2M137.8 215.5v.2M137.8 215.9v.2M139.1 214.7h.3M139.1 214.1h.3"/>
<path d="M139.6 214.7h.2M139.6 214.1h.2M139.8 217.7v8.5M162 204.7h18.4M165.7 204.7l2.5-.5v1zM177.9 204.2l2.5 .5-2.5 .5zM180.4 214.8h.7M181.7 215.5v.6M201.7 215.5v.6M203.7 217.7v9.8M252.7 201.6l2.1-1.4-1.4 2.1zM254.4 200.4l.4-.2-5.8 5.8"/>
<path d="M257.2 200.9l-.4 .2M260 214.8l-.6 .2M260.2 215.2v.6l6.8 1.8M267.4 210.5l.6 .1M267.9 213.9v.6M271.8 208.8v.6M274.5 208.6l.1 .6M274.6 210.3v.5M274.9 213.3l2.2 1.4-.8 .7zM274.9 213.3l5.5 5.4M278.1 209.5v.6M330.8 202.2l2.2-1.4-1.5 2.1z"/>
<path d="M333 200.8l-8.3 8.3M333.5 219.4l-.4 .2M334.4 216.4v.6M340.2 213.2v.6M341.6 214.9l-.4 .3M342.4 217.3l-2.8 1.6M343.6 216.8l-13.2 10.7M343.7 216.6l-1.7 .8 .7 .8 .6-.8M344.4 217.4l-6.5 15.5M344.5 216.7l.4-.5-.1 .8M344.7 217.2l-.3 1.5-.9-.3 .2-.4M344.9 216.2l-.3 .6"/>
<path d="M345.3 214.7a.52 .52 0 0 0-.1 .6 .52 .52 0 0 0 .5 .2M345.7 216l14.2 8.2M345.7 216l2.4 .8-.5 .9zM347.5 213.1l.7 .7-2.1 1.4zM357.2 204.1l-11.1 11.1M10.1 235.6h191.7v51.4h-191.7zM29.8 223l2.5-.5v1zM29.8 223h48.9M90.9 223h48.9M137.3 222.5l2.5 .5-2.5 .5zM165.7 224.4l2.5-.5v1zM165.7 224.4h13"/>
<path d="M190.8 224.4h12.9M201.2 223.9l2.5 .5-2.5 .5zM335.1 221.7l-.4 .2M337.6 222.3l-.4 .3M342.6 237.3l.3-.3 .8 .3M343.3 237.4v.7l6.8 1.8M352.3 236.5v.7M354.8 231v.6M357.6 230.8v.6M359 232.9l.1 .5M361.2 231.8v.6M10.1 240.8h191.7"/>
<path d="M10.1 245.9h191.7M10.1 251h191.7M10.1 256.2h191.7M45.1 240.8v46.2M70.1 240.8v46.2M125.2 240.8v46.2M10.1 261.3h191.7M10.1 266.4h191.7M10.1 271.6h191.7M10.1 276.7h191.7M10.1 281.8h191.7"/>
<circle cx="286.4" cy="32.8" r="3.8"/>
<circle cx="296.7" cy="32.9" r="3.8"/>
<circle cx="283.4" cy="98.7" r="3.8"/>
<circle cx="298.4" cy="112" r="3.8"/>
<circle cx="387.7" cy="101" r="3.8"/>
<circle cx="173.1" cy="136.6" r=".82"/>
<circle cx="266.6" cy="131.6" r="3.8"/>
<circle cx="281" cy="132.5" r="3.8"/>
<circle cx="293.6" cy="137.4" r="3.8"/>
<circle cx="355" cy="136.7" r="3.8"/>
<circle cx="242.7" cy="157.7" r="3.8"/>
<circle cx="290" cy="145.9" r="3.8"/>
<circle cx="328.5" cy="156.9" r="3.8"/>
<circle cx="339.8" cy="156.6" r="3.8"/>
<circle cx="352.2" cy="158.5" r="3.8"/>
<circle cx="359.7" cy="166.9" r="3.8"/>
<circle cx="246.3" cy="208.6" r="3.8"/>
<circle cx="322" cy="211.8" r="3.8"/>
<circle cx="359.9" cy="201.4" r="3.8"/>
<circle cx="283.1" cy="221.4" r="3.8"/>
<circle cx="327.4" cy="230" r="3.8"/>
<circle cx="336.4" cy="236.4" r="3.8"/>
<circle cx="363.2" cy="226.1" r="3.8"/>
</g>
<g fill="#000">
<circle cx="29.8" cy="57" r=".18"/>
<circle cx="30.5" cy="57" r=".18"/>
<circle cx="139.1" cy="57" r=".18"/>
<circle cx="139.8" cy="57" r=".18"/>
<circle cx="198.8" cy="48.1" r=".18"/>
<circle cx="138.8" cy="137.1" r=".18"/>
<circle cx="138.8" cy="137.2" r=".18"/>
<circle cx="265.6" cy="212.2" r=".18"/>
</g>
<g fill="none" stroke="#000" stroke-width=".71">
<path d="M10.1 10h400.1v277h-400.1zM70.1 7.1v2.9M140.2 7.1v2.9M207.3 5h5.8l-2.9 5zM210.2 0v10M280.2 7.1v2.9M350.2 7.1v2.9M7.2 74.2h2.9M410.2 74.2h2.9M.2 148.5h9.9M5.1 145.6l5 2.9-5 2.9zM410.2 148.5l5-2.9v5.8z"/>
<path d="M410.2 148.5h9.9M7.2 222.7h2.9M410.2 222.7h2.9M70.1 287v2.9M140.2 287v2.9M210.2 287l2.9 5h-5.8zM210.2 287v10M280.2 287v2.9M350.2 287v2.9"/>
</g>
<path d="M230.1 247h180.1v40h-180.1zM275.2 247v40M299 255h111.2M299 247v40M230.1 274h68.9M230.1 261h68.9M299 279h111.2M299 267h111.2M327.9 279v8M368.9 279v8" fill="none" stroke="#000" stroke-width=".51"/>
<g fill="#000" stroke="#000" stroke-width=".3">
<path d="M198.5 37l2.5-.5v1zM235.6 36.5l2.5 .5-2.5 .5zM19 47.5l.5 2.5h-1zM43.1 50.9l.6 2.5h-1.1zM191.6 41.4h1l-.5 2.5zM192.1 48.6l.5 2.5h-1zM248.3 55.5l2.5 .5-2.5 .5zM255.4 56l2.5-.5v1zM293.8 40.9l.8-.7 1.4 2.1zM303.9 46.2l.8-.5 .8 2.4zM42.6 60h1.1l-.6 2.5zM147.7 71.5l.5 2.5h-1z"/>
<path d="M192.3 76.6h1l-.5 2.5zM192.8 60.1l.5 2.4h-1zM18.5 83h1l-.5 2.5zM31.5 81.7l2.5-.5v1zM135.6 81.2l2.5 .5-2.5 .5zM147.2 82.4h1l-.5 2.5zM290.8 90.6l2.2-1.5-1.4 2.1zM374.4 87.7l2.1 1.4-.7 .7zM302.8 106.9l2.1-1.4-1.4 2.1zM19.8 135.4l.5 2.6h-1zM31.5 127l2.5-.4v1zM47 138.3h.9l-.5 2.5z"/>
<path d="M135.6 126.6l2.5 .4-2.5 .6zM147.2 137.1l.5 2.5h-1zM360.4 130.6l2.1-1.4-1.4 2.1zM36.4 144.5l2.1 1.4-.7 .7zM47.4 143.8l.5 2.5h-.9zM252.2 147.5l2.1-1.4-1.4 2.1zM261.6 146.7l.7-.7 1.4 2.1zM263.5 147.1l1 .2-.9 2.3zM265.4 147.5l.7 .7-2.1 1.4zM264.8 149.4l2.1-1.4 .4 .9zM266.7 149.8l2.4-1 .1 1zM342.1 169.8l1.4 2.1-2.1-1.4z"/>
<path d="M342.7 169.2l1-.3 .1 2.5zM345.9 168.4l.9 .5-1.7 2zM346.7 171.3l2.3-1.3 .3 1zM146.7 185.6h1l-.5 2.5zM19.3 213.6h1l-.5 2.5zM165.7 204.7l2.5-.5v1zM177.9 204.2l2.5 .5-2.5 .5zM252.7 201.6l2.1-1.4-1.4 2.1zM274.9 213.3l2.2 1.4-.8 .7zM330.8 202.2l2.2-1.4-1.5 2.1zM342 217.4l2.3-1.2-1.6 2zM344.9 216.2l-.5 2.5-.9-.3z"/>
<path d="M347.5 213.1l.7 .7-2.1 1.4zM345.7 216l2.4 .8-.5 .9zM29.8 223l2.5-.5v1zM137.3 222.5l2.5 .5-2.5 .5zM165.7 224.4l2.5-.5v1zM201.2 223.9l2.5 .5-2.5 .5z"/>
</g>
<path d="M105.9 22.9h230.2" fill="none" stroke="#000" stroke-width=".53"/>
<text font-size="8.2" x="105.9" y="21.6">ENSAMBLAJE: SOPORTE DE DISPLAY (SPDSPY-AUT-03)</text>
<g font-size="6.3">
<text x="329.4" y="275.4">SPDSPY-AUT-03-ENS04</text>
<text x="345" y="285.6">A3</text>
</g>
<g font-size="4.8">
<text x="300.5" y="260.6">Plano ensamblaje soporte del display</text>
<text x="300.5" y="266.3">(DSPY-AUT-03). Bronze ProSauto V04.</text>
</g>
<g font-size="4.1">
<text x="189.6" y="88.4">DIMENSIONES DEL DISPLAY</text>
<text x="207" y="93.3">DSPY-AUT-03</text>
<text x="208.7" y="98.3">SCALE 1 : 8</text>
<text x="148.9" y="124.6">NOTA: Debe atornillarse en el taladro superior</text>
<text x="148.6" y="129.6">de manera que el display quede colocado en la</text>
<text x="195.5" y="134.5">posición más elevada.</text>
<text x="50.9" y="157.2">NOTA: Debe ir atornillado</text>
<text x="50.9" y="162.1">en el agujero superior.</text>
</g>
<g font-size="3.5">
<text x="34.2" y="9.6">6</text>
<text x="104.2" y="9.6">5</text>
<text x="174.2" y="9.6">4</text>
<text x="244.2" y="9.6">3</text>
<text x="314.2" y="9.6">2</text>
<text x="384.2" y="9.6">1</text>
<text x="285.5" y="34">5</text>
<text x="295.8" y="34.2">3</text>
<text x="7.3" y="38.4">D</text>
<text x="193.4" y="36.9" transform="rotate(-90 193.4 36.9)">37.40</text>
<text x="213" y="38.2">316.50</text>
<text x="410.6" y="38.4">D</text>
<text x="44.4" y="46.3" transform="rotate(-90 44.4 46.3)">35.00</text>
<text x="261.3" y="57.3">37.40</text>
<text x="20.2" y="71.8" transform="rotate(-90 20.2 71.8)">114.00</text>
<text x="149" y="67" transform="rotate(-90 149 67)">40.00</text>
<text x="194.1" y="74.9" transform="rotate(-90 194.1 74.9)">152.00</text>
<text x="79.5" y="83">320.00</text>
<text x="282.4" y="100">8</text>
<text x="386.8" y="102.3">5</text>
<text x="7.4" y="112.6">C</text>
<text x="297.5" y="113.3">7</text>
<text x="410.8" y="112.6">C</text>
<text x="79.5" y="128.3">320.00</text>
<text x="48.7" y="135.5" transform="rotate(-90 48.7 135.5)">9.00</text>
<text x="265.7" y="132.9">1</text>
<text x="280" y="133.9">2</text>
<text x="292.6" y="138.7">6</text>
<text x="354" y="138">8</text>
<text x="289" y="147.2">3</text>
<text x="241.7" y="158.9">5</text>
<text x="327.6" y="158.2">1</text>
<text x="338.9" y="157.8">2</text>
<text x="351.2" y="159.8">6</text>
<text x="148.5" y="168" transform="rotate(-90 148.5 168)">153.00</text>
<text x="358.7" y="168.2">3</text>
<text x="21.1" y="181.1" transform="rotate(-90 21.1 181.1)">242.00</text>
<text x="7.4" y="186.9">B</text>
<text x="410.8" y="186.9">B</text>
<text x="67.2" y="194.7">DSPY-AUT-03-SPDSPY01</text>
<text x="77.2" y="198.9">SCALE 1 : 3</text>
<text x="358.9" y="202.7">4</text>
<text x="152.5" y="205.9">44.00</text>
<text x="245.4" y="209.9">8</text>
<text x="321" y="213">8</text>
<text x="79.5" y="224.3">330.00</text>
<text x="179.5" y="225.6">114.00</text>
<text x="282.1" y="222.6">7</text>
<text x="362.2" y="227.4">6</text>
<text x="326.5" y="231.2">1</text>
<text x="96.8" y="239.5">PARTS LIST</text>
<text x="335.5" y="237.7">2</text>
<text x="23.7" y="244.6">ITEM</text>
<text x="54.4" y="244.6">QTY</text>
<text x="86.2" y="244.6">PART NUMBER</text>
<text x="152.5" y="244.6">DESCRIPTION</text>
<text x="26.7" y="249.7">1</text>
<text x="56.7" y="249.7">6</text>
<text x="71" y="249.8">DIN 125 - A 3,2</text>
<text x="126.1" y="249.8">Washer</text>
<text x="231.1" y="251.4">DRAWN</text>
<text x="26.7" y="254.9">2</text>
<text x="56.7" y="254.9">4</text>
<text x="71" y="254.9">DIN 127 - A 3</text>
<text x="126.1" y="254.9">Spring Washer</text>
<text x="343.2" y="252.3">SIMUMAK</text>
<text x="7.4" y="261.1">A</text>
<text x="26.7" y="260">3</text>
<text x="56.7" y="260">2</text>
<text x="71" y="260">DIN 7991 - M3 x 16</text>
<text x="126.1" y="260.1">Countersunk Screw</text>
<text x="410.8" y="261.1">A</text>
<text x="26.7" y="265.1">4</text>
<text x="56.7" y="265.2">2</text>
<text x="71" y="265.2">DIN 912 - M3 x 10</text>
<text x="126.1" y="265.2">Cylinder Head Cap Screw</text>
<text x="230.9" y="264.6">CHECKED</text>
<text x="26.7" y="270.3">5</text>
<text x="26.7" y="275.4">6</text>
<text x="56.7" y="270.3">2</text>
<text x="56.7" y="275.4">4</text>
<text x="71" y="270.3">DIN 912 - M3 x 8</text>
<text x="71" y="275.4">DIN 934 - M3</text>
<text x="126.1" y="270.3">Cylinder Head Cap Screw</text>
<text x="126.1" y="275.4">Hex Nut</text>
<text x="300.3" y="274.5">DWG NO:</text>
<text x="26.7" y="280.5">7</text>
<text x="56.7" y="280.5">1</text>
<text x="71" y="280.6">DSPY-AUT-03-BASE01</text>
<text x="126.1" y="280.6">ID Ref: 1249 . Base del soporte del display</text>
<text x="231.3" y="278.2">APPROVED</text>
<text x="26.7" y="285.7">8</text>
<text x="56.7" y="285.7">2</text>
<text x="71" y="285.7">DSPY-AUT-03-SOP01</text>
<text x="126.1" y="285.7">ID Ref: 1250 . Guias display. Chapa 2 mm</text>
<text x="299.9" y="282.6">REV</text>
<text x="309.7" y="283.3">04</text>
<text x="328.5" y="283">SIZE</text>
<text x="370.9" y="285.1">SHEET 1 OF 1</text>
<text x="34.2" y="289.9">6</text>
<text x="104.2" y="289.9">5</text>
<text x="174.2" y="289.9">4</text>
<text x="244.2" y="289.9">3</text>
<text x="314.2" y="289.9">2</text>
<text x="384.2" y="289.9">1</text>
</g>
<g font-size="2.7">
<text x="234.5" y="257.1">Adrián Parro</text>
<text x="277.3" y="255.2">06/11/2013</text>
<text x="234.2" y="269.7">Sergio Torremocha</text>
<text x="277" y="268.7">06/11/2013</text>
</g>
</svg>
